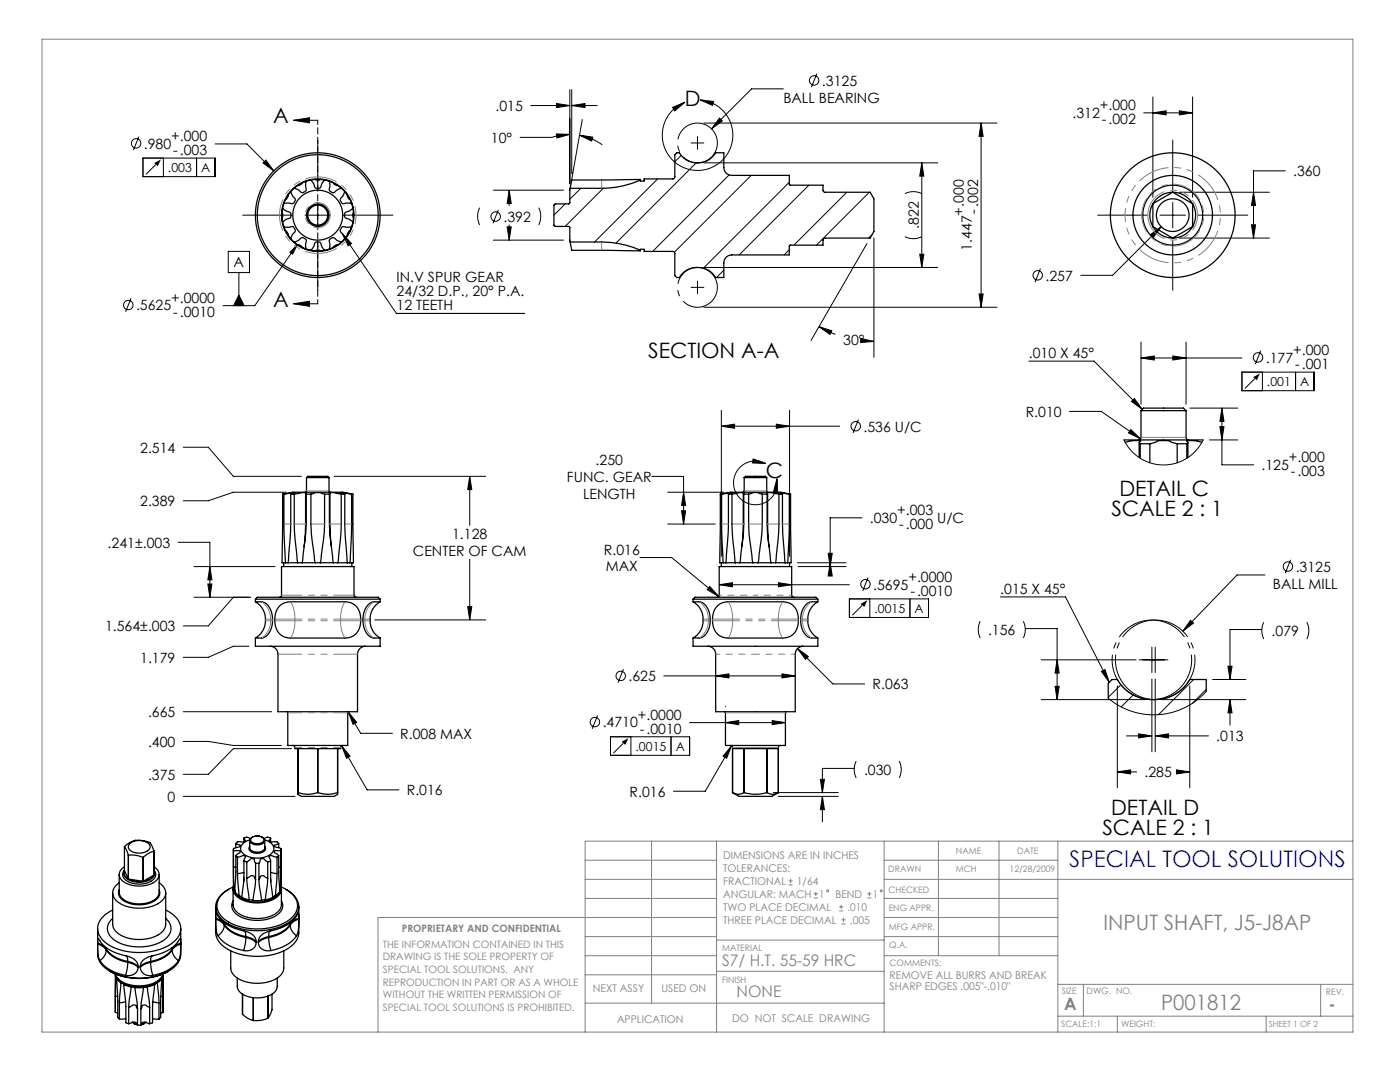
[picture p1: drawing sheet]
<svg xmlns="http://www.w3.org/2000/svg" width="279mm" height="216mm" viewBox="0 0 279 216" stroke-linecap="round" stroke-linejoin="round" font-family="sans-serif">
<g fill="none" stroke="#000" stroke-width=".2">
<path d="M113.7 17.9v18.8M114.1 17.9v16.8M139.8 20a7 7 0 0 1 5.7 10.1 7 7 0 0 1-11.5 1.6 7 7 0 0 1 2.7-11.3M139.8 20l2.6 .2-.2 .8zM156.3 17.7h-6.3l-8 8M163 14.7l-1.1 2.7M230.1 19.3v20.1M238 19.3v20.1M27.7 27.3l-1.1 2.7M28.5 31.5h14.4v3.7h-14.4zM31.1 32.8l-2 2M32.6 31.5v3.7"/>
<path d="M39.2 31.5v3.7M42.9 28.7h6.4l5.3 5.4M52.5 32.5l.6-.6 1.5 2.2zM58.6 24h4.8M58.6 24l3.2-.5v1zM63.4 27.9v10M98.4 37.9h14.1M101.6 37.9l.4 2.7h-.8zM101.6 37.9v3.1M105.9 21.1h7.8M111 26.7l2.7 .1-2.6 .7zM111.1 20.7l2.6 .4-2.6 .4z"/>
<path d="M113.7 26.8l-1.8 .2-1.8 .4h-6.3M114.1 21.1l2.6-.4v.8zM114.1 21.1h5.1M115.7 27l2.6 .4-.2 .7zM115.7 27a11.1 11.1 0 0 1 4.5 1.9M115.9 37.6l-2.2 2.2M116.2 23.9l-2.2 12.4M120.4 37.6l-7.6 7.6M131.2 35.7l-12.5 12.6M134.2 21.4l2.5-1-2 1.7zM135.9 31l-1.2 1.3M137.9 28.5h2.6"/>
<path d="M138.9 32.5l-16 16M139.2 27.3v2.5M140.5 24.6h58.5M140.5 32.5h46.6M143.6 23.6l.6 .5-2.2 1.6zM145.5 34.9l-15.2 15.3M149.9 35l-15.3 15.3M157.5 36.4l-17.1 17.1M161.4 37l-13.9 13.9M169 38.4l-10.6 10.5M173.5 38.4l-10.6 10.5M180.6 38.6a3.8 3.8 0 0 1 3.4 0"/>
<path d="M184 32.5l.4 2.6h-.8zM184 32.5v20.9M195.8 24.6v36.7M195.8 24.6l.4 2.6h-.8zM228.2 22.5h9.8M230.1 22.5l2.6-.4v.8zM234 27.9v10M235.3 38.4h18M235.4 22.1l2.6 .4-2.6 .4zM250.2 38.4l.4 2.6h-.8zM256.5 34.1h-6.3v13.4M26.1 59.5l-1 2.7"/>
<path d="M45.6 50.2h4.2v4.2h-4.2zM47.7 54.4v6.6M47.7 58.9l1 2.1h-2.1zM48.4 42.9h9.9M59.3 48.8l-.9 1.9-.5-.4zM59.3 48.8l-8.5 12.2h-6.3M59.7 49.1l1.2 .5 1.2 .3M60.9 42.9h5.1M63.4 40.4v5.1M63.4 48v9.9M68.3 46.6l10.8 16h25.5M68.3 46.6l1.9 2-.7 .4z"/>
<path d="M68.5 42.9h9.9M95.7 41.4a3.9 3.9 0 0 0 0 3.5M98.4 47.9h14.1M99.5 41.9l-1.1 2.7M101.2 45.3h.8l-.4 2.6zM101.6 44.9v3M107.5 41.4a3.9 3.9 0 0 1 0 3.5M112.8 40.7l-2.3 2.2M137.9 57.3h2.6M139.2 56.1v2.5M140.5 53.4h46.6M144.5 53.9l-1.5 1.5"/>
<path d="M157.5 49.8l-1 1.1M173 48.6l-11.1 19.3M174.1 46.7l-.8 .8M174.4 47.5v23.8M180.6 47.2a3.8 3.8 0 0 0 3.4 0M183.6 50.7h.8l-.4 2.7zM195.4 58.7h.8l-.4 2.6zM207.6 53.6l-1 2.7M219.1 42.9h9.9M229.6 46.8l2.1-1.6-1.5 2.2zM231.5 42.9h5.1M231.7 45.2l-9.7 9.7h-6.3"/>
<path d="M234 40.4v5.1M234 48v9.9M235.3 47.5h18M239.1 42.9h9.9M249.8 44.9h.8l-.4 2.6zM58.6 60.6h4.8M58.6 60.6l3.2-.5v1zM140.5 61.3h58.5M163.4 65.2l2.6 .8-.4 .7zM163.4 65.2l3.3 1.5M171.8 67.6l2.6 .5-2.7 .3zM174.1 68.1h.3"/>
<path d="M205.3 72.1h13l9.7 9.6M226.4 79.5l1.6 2.2-2.2-1.6zM227.7 71.4l2.7-.4v.8zM227.7 68.3v12.4M227.7 71.4h20.2M234.1 71l2.6 .4-2.6 .4zM236.7 68.3v12.4M247.9 74.3h14.4v3.7h-14.4zM250.4 75.6l-1.9 1.9M251.6 70l-1.1 2.7M251.9 74.3v3.7M258.6 74.3v3.7"/>
<path d="M36.6 89.2h5l5 5.8h13.6M57.2 98.2h-10.6l-5 1.7h-5M66.7 95h30.2M93.7 95l.5 2.7h-.9zM93.7 95v9.8M130.1 95.1h6.3v9.5M133.2 98.2h11.3M136.4 98.2l.4 2.7h-.8zM144 85l2.6-.4v.9zM144 81.9v29.1M144 85h23.6M150.3 91.6l2.5 .9-2.6-.1z"/>
<path d="M152.8 92.5a4.4 4.4 0 0 0-6.3 2.7 4.4 4.4 0 0 0 4.1 5.5 4.4 4.4 0 0 0 4.5-5.2M154.9 84.6l2.7 .4-2.7 .5zM155.1 95.5l.1 2.7-.8-.1zM157.6 81.9v29.1M171.3 83.7l-1.1 2.7M213.4 82.1h6.4l7.8 5.5M224.3 87.8l1.4 2 1.9 1.6 2.2 1 2.4 .4 2.5-.4 2.2-1 1.8-1.5 1.4-2.1M225.7 85.7l1.9 1.9-2.4-1.2zM237.5 81.4h9.5M241.4 87.8h5.6M243.5 85.1h.8l-.4 2.7zM243.9 81.4l.4 2.7h-.8z"/>
<path d="M243.9 81.4v11.4h6.3M35.5 108.2h6.4v11M38.7 119.2h11.4M38.7 113.1h16.2M41.5 116.5h.8l-.4 2.7zM41.9 113.1l.4 2.6h-.8zM46.6 119.2l-5 5.7h-5M93.7 111.6v12.1M127.7 111.3h6.4l9.3 7.7M133.2 104.6h9.5M136 101.9h.8l-.4 2.7zM141.7 117l1.7 2-2.3-1.3z"/>
<path d="M143.5 116.7l2.7-.4v.8zM143.5 116.7h26M155.4 116.3l2.6 .4-2.6 .4zM159.2 112.3h9.7M159.3 113.1h9.6M165.3 110.4h.8l-.4 2.7zM165.7 112.3l.4 2.6h-.8zM169.5 119.5h15.8v3.7h-15.8zM172 103.3h-6.3v9.8M173.3 115.2l-1.1 2.7M173.6 119.5v3.7M181.6 119.5v3.7"/>
<path d="M199.6 119.1h13l8.8 17M252.4 114.7h-5.5l-10.8 11.3M257.6 111.7l-1.1 2.7M49.7 129h-3.1l-5 2.2h-5M74.8 123.7h22.1M93.3 121.1h.9l-.5 2.6zM124.4 133.5l-1.1 2.7M132.5 134.9h26.2M142.8 134.9l2.7-.4v.8zM156.1 134.5l2.6 .4-2.6 .4zM159.2 129.4l2.1 1.6-.5 .6zM159.2 129.4l7 7.1h6.4"/>
<path d="M172.1 120.8l-2 2M195.6 124a3.8 3.8 0 0 0 0 3.3M204.2 124a3.8 3.8 0 0 1 0 3.3M204.6 125.4h6.4v14.2M207.8 131.7h18.9M207.8 139.6h20.8M210.6 137h.8l-.4 2.6zM211 131.7l.4 2.6h-.8zM219.8 134l.7-.4 .9 2.5zM223 136.9v20.3M223.7 136.6l-2.5 2.6M226.2 138.7l-2.4 2.4"/>
<path d="M227.3 131.7h5.8M229.9 135.5v14.5M229.9 129.1v5.1M230.5 129.1v5.1M230.5 135.5v14.5M231.8 139.6h16.8M237.4 136.9v20.3M237.6 123.8l.6 .5-2.1 1.7zM238.2 135.6l-7 7M240.7 138l-2 1.8-2.3 1.4-2.6 1-2.6 .4-2.6-.1-2.7-.5-2.5-1.1-2.2-1.6M240.7 137.6l-2.8 2.7M242 135.6h6.6"/>
<path d="M245.1 132.9h.8l-.4 2.7zM245.5 139.6l.4 2.6h-.8zM245.5 139.6v5.1M251.8 125.6h-6.3v10M252.2 124.1a3.8 3.8 0 0 0 0 3.4M260.8 124.1a3.8 3.8 0 0 1 0 3.4M36.6 158.9h22.3M36.6 147.9h5l5 .8h9.6M36.6 142h17.6M58.2 149.4h-11.6l-5 5.1h-5M68.2 148.8l1.7 2.1-.7 .4zM68.2 148.8l5.1 8.8h6.3"/>
<path d="M69.5 142l1.7 2.1-.7 .4zM69.5 142l2.5 4.3h6.3M119.3 142.7l-1.1 2.7M121.8 147h15.8v3.7h-15.8zM124.4 148.3l-2 2M125.9 147v3.7M133.9 147v3.7M137.6 144.2h19.1M144.8 144.2l2.6-.4v.8zM144.8 141h.1M146 148.8l-1 2.5-.7-.4zM146 148.8l-5.2 9.1h-6.4"/>
<path d="M154.1 143.8l2.6 .4-2.6 .4zM154.3 158.2h13M155.3 158.9h12M163.7 155.5h.8l-.4 2.7zM164.1 158.9l.4 2.7h-.8zM164.1 158.9v5.1M170.5 153.3h-6.4v4.9M170.9 151.9a3.8 3.8 0 0 0 0 3.3M179.5 151.9a3.8 3.8 0 0 1 0 3.3M223 154l2.6-.4v.8zM223 154h3.8M224.8 146.8h5.1"/>
<path d="M227.2 146.4l2.7 .4-2.7 .4zM230.5 146.8l2.7-.4v.8zM230.5 146.8h10.7M234.8 153.6l2.6 .4-2.6 .4zM235.4 154h2"/>
<circle cx="162.5" cy="16" r=".94"/>
<circle cx="27.2" cy="28.6" r=".94"/>
<circle cx="98.9" cy="43.2" r=".94"/>
<circle cx="207.1" cy="54.9" r=".94"/>
<circle cx="25.6" cy="60.9" r=".94"/>
<circle cx="251.1" cy="71.3" r=".94"/>
<circle cx="170.8" cy="85" r=".94"/>
<circle cx="172.7" cy="116.6" r=".94"/>
<circle cx="257" cy="113" r=".94"/>
<circle cx="123.9" cy="134.9" r=".94"/>
<circle cx="118.7" cy="144.1" r=".94"/>
</g>
<g fill="#000">
<path d="M30.8 32.5l1.3-.7-.6 1.4zM68.3 46.6l1.9 2-.7 .4zM250.1 75.3l1.3-.8-.6 1.4zM171.7 120.5l1.4-.7-.6 1.3zM124.1 148l1.3-.7-.6 1.3z"/>
<path d="M52.5 32.5l2.1 1.6-1.5-2.2zM59.3 48.8l-1.4 1.5 .5 .4zM41.5 116.5h.8l-.4 2.7zM41.9 113.1l.4 2.6h-.8zM69.5 142l1 2.5 .7-.4zM68.2 148.8l1 2.5 .7-.4zM101.6 37.9l.4 2.7h-.8zM101.2 45.3h.8l-.4 2.6zM115.7 27l2.6 .4-.2 .7zM111 26.7l2.7 .1-2.6 .7zM111.1 20.7l2.6 .4-2.6 .4zM114.1 21.1l2.6-.4v.8zM163.4 65.2l2.6 .8-.4 .7zM171.8 67.6l2.6 .5-2.7 .3zM230.1 22.5l2.6-.4v.8zM235.4 22.1l2.6 .4-2.6 .4zM250.2 38.4l.4 2.6h-.8zM249.8 44.9h.8l-.4 2.6zM229.6 46.8l.6 .6 1.5-2.2zM142.8 134.9l2.7-.4v.8zM156.1 134.5l2.6 .4-2.6 .4zM144.8 144.2l2.6-.4v.8zM154.1 143.8l2.6 .4-2.6 .4zM155.4 116.3l2.6 .4-2.6 .4zM143.5 116.7l2.7-.4v.8zM144 85l2.6-.4v.9zM154.9 84.6l2.7 .4-2.7 .5zM165.3 110.4h.8l-.4 2.7zM165.7 112.3l.4 2.6h-.8zM146 148.8l-1.7 2.1 .7 .4zM159.2 129.4l1.6 2.2 .5-.6zM141.7 117l-.6 .7 2.3 1.3zM136 101.9h.8l-.4 2.7zM136.4 98.2l.4 2.7h-.8zM163.7 155.5h.8l-.4 2.7zM164.1 158.9l.4 2.7h-.8zM234.1 71l2.6 .4-2.6 .4zM227.7 71.4l2.7-.4v.8zM243.5 85.1h.8l-.4 2.7zM243.9 81.4l.4 2.7h-.8zM225.7 85.7l-.5 .7 2.4 1.2zM226.4 79.5l1.6 2.2-2.2-1.6zM245.5 139.6l.4 2.6h-.8zM245.1 132.9h.8l-.4 2.7zM223 154l2.6-.4v.8zM234.8 153.6l2.6 .4-2.6 .4zM219.8 134l.7-.4 .9 2.5z"/>
<path d="M58.6 24l3.2-.5v1zM58.6 60.6l3.2-.5v1zM47.7 58.9l1 2.1h-2.1z"/>
<path d="M134.2 21.4l2.5-1-2 1.7zM139.8 20l2.6 .2-.2 .8zM150.3 91.6l2.5 .9-2.6-.1zM155.1 95.5l.1 2.7-.8-.1z"/>
<path d="M195.8 24.6l.4 2.6h-.8zM195.4 58.7h.8l-.4 2.6zM184 32.5l.4 2.6h-.8zM183.6 50.7h.8l-.4 2.7z"/>
<path d="M93.3 121.1h.9l-.5 2.6zM93.7 95l.5 2.7h-.9zM143.6 23.6l-1.6 2.1 2.2-1.6zM227.2 146.4l2.7 .4-2.7 .4zM230.5 146.8l2.7-.4v.8zM210.6 137h.8l-.4 2.6zM211 131.7l.4 2.6h-.8zM237.6 123.8l-1.5 2.2 2.1-1.7z"/>
</g>
<g fill="none" stroke="#808080" stroke-width=".2">
<path d="M8.4 7.8h261.6v198.1h-261.6zM116.8 171.7h26.2M116.8 175.5h26.2M116.8 179.3h26.2M130 167.8v32.4M143 167.8v38.1M157.4 176.6h.8M157.4 175.8h.8M157.8 175.4v.8M162.4 179.2h.8M162.4 178.4h.8M162.8 178v.8"/>
<path d="M173.1 179.2h.8M173.1 178.4h.8M173.5 178v.8M176.5 167.8v38.1M176.5 171.7h34.6M176.5 175.5h93.5M176.5 179.3h34.6M187.3 167.8v22.9M199.4 167.8v22.9M211.1 167.8v38.1M270 167.8h-153.2v38.1M116.8 190.7h26.2"/>
<path d="M116.8 186.9h26.2M116.8 194.5h26.2M143 193.8h33.5M143 187.6h33.5M143 183.1h-67.6v22.8M167.5 181.8h.8M167.5 181h.8M167.9 180.5v.9M167.9 184.3h.8M167.9 183.5h.8M168.3 183.1v.8M176.5 190.7h34.6"/>
<path d="M176.5 183.1h34.6M176.5 186.9h34.6M211.1 196.4h58.9M216.2 196.4v6.4M263.6 196.4v6.4M116.8 200.2h59.7M211.1 202.8h58.9M223 202.8v3.1M252.7 202.8v3.1"/>
<circle cx="165.2" cy="177.8" r=".2"/>
<circle cx="175.9" cy="177.8" r=".2"/>
</g>
<path d="M143 27.4a4 4 0 0 0-6.6-1.7 4 4 0 0 0 1.7 6.6 4 4 0 0 0 5-4.7l-.1-.2M143 56.2a4 4 0 0 0-6.6-1.6 4 4 0 0 0 1.7 6.6 4 4 0 0 0 5-4.7l-.1-.3" fill="none" stroke="#000" stroke-width=".2" stroke-dasharray="15.2 1.3 1.3 1.3" stroke-dashoffset="4.7" stroke-linecap="butt"/>
<path d="M229.9 139.6a7.9 7.9 0 0 0 6.9-11.8 7.9 7.9 0 0 0-13.7-.3 7.9 7.9 0 0 0 6.4 12.1h.4M230.5 139.6a7.9 7.9 0 0 0 7-11.8 7.9 7.9 0 0 0-13.7-.3 7.9 7.9 0 0 0 6.3 12.1h.4" fill="none" stroke="#000" stroke-width=".2" stroke-dasharray="15.2 1.3 1.3 1.3" stroke-dashoffset="1.7" stroke-linecap="butt"/>
<path d="M63.4 24v36.6" fill="none" stroke="#000" stroke-width=".2" stroke-dasharray="1.3 .6" stroke-dashoffset=".4"/>
<g fill="none" stroke="#000" stroke-width=".25">
<path d="M58 38.2l.4 .9a.78 .78 0 0 1 .4 1.1 .78 .78 0 0 1-1.1 .3l-1 .1M58 38.2l-.5 .7v.3l-.5 .6-.3 .8M58.7 37.5l-.7 .7M61.1 36.2l-.1 1a.78 .78 0 0 1-.2 1.1 .78 .78 0 0 1-1.1-.3l-1-.5M61.1 36.2l-.8 .3-.4 .4-.5 .1-.7 .5M62.1 35.9l-1 .3M62.1 35.9l.6 .9a.78 .78 0 0 0 .8 .8 .78 .78 0 0 0 .7-.9l.6-.8M62.1 35.9l.8-.1 .2 .1 .8-.1 .9 .1M64.8 35.9l.9 .3M65.7 36.2l.1 1a.78 .78 0 0 0 .3 1.1 .78 .78 0 0 0 1.1-.4l.9-.4M65.7 36.2l.8 .3 .6 .5h.3l.7 .5M68.1 37.5l.7 .7"/>
<path d="M68.8 38.2l-.4 1a.78 .78 0 0 0-.3 1.1 .78 .78 0 0 0 1.1 .2l1 .1M68.8 38.2l.5 .7 .1 .5 .4 .4 .4 .8M113.8 37.6l-.2 3-2.8 .1-.3 .2v4l.3 .3 2.8 .1 .2 3M127.8 35.9v-.1l-13.7 .1-.3 1.7M127.8 35.9v.2h.8v-.4l5.9-.1 .2-.3v-4.4l.4-.4h.5a4.3 4.3 0 0 0 7.2 0h1.7v2.9a1.59 1.59 0 0 0 1.5 1.6h11.5v1.7l.2 .2 6.5 .1 .1 1 .3 .4h9.1l.7 1.3v6.5l-.7 1.3h-9.1l-.3 .3-.1 1.1h-6.5l-.2 .2v1.8h-11.5a1.59 1.59 0 0 0-1.5 1.6v2.9h-1.7a4.3 4.3 0 0 0-7.2 0h-.5l-.4-.4v-4.4l-.2-.4h-5.9v-.5h-.8v.2M127.8 35.9a19.1 19.1 0 0 1-7.7 1.7h-6.3M234 38.4l-3.9 2.2M234 38.4h.1M234 38.4a4.6 4.6 0 0 0-3.9 2.2M234 38.4l4 2.2M234 38.4a4.6 4.6 0 0 1 4 2.2M56.4 44.3l.3 1"/>
<path d="M56.4 41.6l.8 .5a.78 .78 0 0 1 .9 .8 .78 .78 0 0 1-.8 .8l-.9 .6M56.4 41.6l-.1 .8 .1 .3-.1 .7 .1 .9M56.7 40.6l-.3 1M56.7 45.3l.9 .1a.76 .76 0 0 1 1.1 0 .76 .76 0 0 1 0 1.1l-.7 1.1M56.7 45.3l.3 .8 .4 .4 .1 .4 .5 .7M58 47.6l.7 .7M58.7 48.3l.9-.4a.76 .76 0 0 1 .9-.4 .76 .76 0 0 1 .6 .9v1.3M58.7 48.3l.7 .5 .3 .1 .6 .5 .8 .3M61.1 49.7l1 .2M62.1 49.9l.5-.8a.76 .76 0 0 1 .6-.8 .76 .76 0 0 1 .9 .5l.7 1.1M62.1 49.9l.8 .2 .3-.2 .7 .2 .9-.2M65.7 49.7l-.9 .2"/>
<path d="M68.1 48.3l-1-.4a.78 .78 0 0 0-1.1-.3 .78 .78 0 0 0-.2 1.1l-.1 1M68.1 48.3l-.7 .5-.4 .1-.5 .5-.8 .3M68.8 47.6l-.7 .7M70.2 40.6l.2 1M70.2 45.3h-1.1a.78 .78 0 0 0-1.1 .4 .78 .78 0 0 0 .4 1l.4 .9M70.2 45.3l-.4 .8-.5 .5v.3l-.5 .7M70.4 44.3l-.2 1M70.4 41.6l-.8 .6a.78 .78 0 0 0-.8 .8 .78 .78 0 0 0 .8 .7l.8 .6M70.4 41.6l.1 .8-.1 .5 .1 .5-.1 .9M113.8 48.3a34.4 34.4 0 0 1 11.1 .6l2.9 1M113.8 48.3l.3 1.6 13.7 .2v-.2M230.1 40.7v4.5"/>
<path d="M230.1 40.7a4.6 4.6 0 0 0 0 4.5M230.1 45.2h.1M230.1 40.7h.1M230.1 45.2l3.9 2.3M230.1 45.2a4.6 4.6 0 0 0 3.9 2.3M234 47.5h.1M238 40.6h.1M238 45.2l-4 2.3M238 45.2a4.6 4.6 0 0 1-4 2.3M238 40.7v4.5M238 45.2h.1M238 40.7a4.6 4.6 0 0 1 0 4.5"/>
<path d="M56.4 98.6h.3M56.4 98.6l.6-.1a12.4 12.4 0 0 1 4.5-.3h6.9l2 .4M56.4 98.6l-.1 13.7h.7M56.7 98.6l2.2-.3-.9 .3M56.7 98.6v7.9l.3 5.8M58 98.6h.7M58 98.6a82.7 82.7 0 0 1-.4 12.2l-.1 1.5h1.9M58.7 98.6v6.9l.7 6.8M58.7 98.6l1.9-.3h.5l-.1 .2 .1 .1M61 98.5v2.9a45.4 45.4 0 0 1-.3 7.7M61.1 98.6a54.9 54.9 0 0 1-.6 12.2l-.2 1.5M61.1 98.6h1"/>
<path d="M61.2 95.3v2.7l-.3 .2M61.2 95.3h4.5M61.2 95.3l.2-.3h4l.3 .3M62.1 98.6a51.7 51.7 0 0 0 .6 12.3l.2 1.4M62.1 98.6l1.1-.3h.8l.8 .3M64.8 98.6a51.6 51.6 0 0 1-.7 12.2l-.2 1.5M64.8 98.6h.9M65.7 95.3v2.7l.2 .2M65.7 98.6a55.3 55.3 0 0 0 .7 12.3l.1 1.4M65.7 98.6l.1-.2-.1-.1h.3l2.1 .3M65.8 98.5v2.9a45.4 45.4 0 0 0 .3 7.7M68.1 98.6a64.5 64.5 0 0 1-.5 12.2l-.2 1.5"/>
<path d="M68.1 98.6h.7M68.8 98.6l-.9-.3 2.3 .3M68.8 98.6a83.2 83.2 0 0 0 .4 12.3l.1 1.4h-1.9M70.2 98.6h.2M70.2 98.6l-.1 7.6-.3 6.1M70.4 98.6l.1 13.7h-.7M143.8 98.6h.2M143.8 98.6l2-.4h9.9l2.1 .4M143.8 98.6l-.2 13.7h.7M144 98.6l2.3-.3-.9 .3M144 98.6v7.9l.3 5.8M145.4 98.6h.7"/>
<path d="M145.4 98.6a82.7 82.7 0 0 1-.4 12.2l-.1 1.5h1.9M146.1 98.6a64.6 64.6 0 0 0 .5 12.3l.2 1.4M146.1 98.6l1.9-.3h.5l-.2 .2 .1 .1M148.3 98.5v2.9a45.4 45.4 0 0 1-.3 7.7M148.4 98.6a54.9 54.9 0 0 1-.6 12.2l-.2 1.5M148.4 98.6h1M148.5 95.3v2.7l-.2 .2M148.5 95.3h4.5M148.5 95.3l.3-.3h4l.2 .3M149.4 98.6a51.7 51.7 0 0 0 .7 12.3l.2 1.4M149.4 98.6l1.2-.3h.7l.8 .3M152.1 98.6a51.6 51.6 0 0 1-.6 12.2l-.2 1.5"/>
<path d="M152.1 98.6h1M153 95.3v2.7l.3 .2M153.1 98.6a55.3 55.3 0 0 0 .6 12.3l.2 1.4M153.1 98.6l.1-.2-.1-.1h.2l2.2 .3M153.2 98.5v2.9a45.4 45.4 0 0 0 .3 7.7M155.5 98.6a64.4 64.4 0 0 1-.6 12.2l-.1 1.5M155.5 98.6h.7M156.2 98.6l-1-.3 2.3 .3M156.2 98.6a83.2 83.2 0 0 0 .4 12.3l.1 1.4M157.5 98.6h.3M157.5 98.6v7.6l-.3 6.1M157.8 98.6l.1 13.7h-.7"/>
<path d="M224.3 87.8h15.8M224.5 88.2l1.6-.3h1.2l.3 .1-.3 .3 .3 .2M227.3 88.3v3M227.6 88.5h1.9M227.6 88.5v2.9M227.7 81.9v5.4l-.1 .3-.4 .2M227.7 81.9h9M227.7 81.9l.5-.5h8l.5 .5M229.5 88.5l.6-.1a4.1 4.1 0 0 1 3-.5l1.8 .6M229.5 88.5v3.8M234.9 88.5h2M234.9 88.5v3.8"/>
<path d="M236.7 81.9v5.4l.2 .3 .3 .2M236.9 88.5v2.9M237.1 88.3v3M239.9 88.2l-1.5-.3h-1.3l-.3 .1 .3 .2-.2 .3M51 119.6h24.9M51 119.6l.3-.4h24.2l.4 .4M51 119.6v.5M55.8 119.2l.3-.1 .1-.3v-5.7h14.4v5.7l.2 .3 .3 .1M56.6 112.3v.8M57 112.3h.5M59.4 112.3h.9M60.3 112.3h2.6"/>
<path d="M62.9 112.3h1M63.9 112.3h2.6M66.5 112.3h.9M69.3 112.3h.5M70.2 112.3v.8M75.9 119.6v.5M138.3 119.6h24.9M138.3 119.6l.4-.4h24.1l.4 .4M138.3 119.6v.5M143.1 119.2l.3-.1 .1-.3v-5.7h14.5v5.7l.1 .3 .3 .1M144 112.3v.8M144.3 112.3h.6"/>
<path d="M146.8 112.3h.8M147.6 112.3h2.7M150.3 112.3h1M151.3 112.3h2.6M153.9 112.3h.9M154.8 112.3h1.9M156.7 112.3h.5M157.6 112.3v.8M163.2 119.6v.5M51 120.1a4.3 4.3 0 0 1 0 7.2M51 120.1h.1a2.5 2.5 0 0 1 3.1 2.1 4.5 4.5 0 0 1-1.4 4.9l-.6 .2h-1.2M51 127.3v1.7h24.9v-1.7"/>
<path d="M53.9 129a1.59 1.59 0 0 1 1.6 1.5v11.5h15.9v-11.5a1.59 1.59 0 0 1 1.5-1.5M55.9 120.9a3.6 3.6 0 0 1 3-.8h9a3.3 3.3 0 0 1 3.7 1.6 4.6 4.6 0 0 1-.8 5 4.1 4.1 0 0 1-2.9 .6h-9a3.3 3.3 0 0 1-3.7-1.8 4.6 4.6 0 0 1 .7-4.6zM75.9 120.1a4.3 4.3 0 0 0 0 7.2M75.9 120.1h-.1a2.5 2.5 0 0 0-3.2 2.1 4.5 4.5 0 0 0 1.4 4.9l.6 .2h1.3M138.3 120.1a4.3 4.3 0 0 1 0 7.2M138.3 127.3v1.7h24.9v-1.7M138.3 120.1h.1a2.5 2.5 0 0 1 3.1 2.1 4.5 4.5 0 0 1-1.3 4.9l-.6 .2h-1.3M141.2 129a1.59 1.59 0 0 1 1.6 1.5v11.5h15.9v-11.5a1.59 1.59 0 0 1 1.6-1.5M143.2 120.9a3.6 3.6 0 0 1 3.1-.8h9a3.3 3.3 0 0 1 3.6 1.6 4.6 4.6 0 0 1-.8 5 4.1 4.1 0 0 1-2.8 .6h-9a3.3 3.3 0 0 1-3.8-1.8 4.6 4.6 0 0 1 .7-4.6zM163.2 120.1a4.3 4.3 0 0 0 0 7.2M163.2 120.1h-.1a2.5 2.5 0 0 0-3.1 2.1 4.5 4.5 0 0 0 1.4 4.9l.6 .2h1.2M240.7 138v-2.4h-3.3a8.5 8.5 0 0 1-14.4 0h-1.1l-.7 .7v3"/>
<path d="M57.2 142l.2 .2v6.5h12v-6.5l.2-.2M58.4 148.7l.1 .1a.47 .47 0 0 1 .3 .6h.7M59.5 158.2v.3M59.5 158.2h.1M59.5 158.5l.7 .4h6.5l.7-.4M59.5 149.4v8.8M59.5 158.2a5.7 5.7 0 0 0 3.9 0M59.5 149.4h3.9M63.4 158.2h.1M63.4 149.4v8.8M63.4 158.2a5.7 5.7 0 0 0 4 0M63.4 149.4h4"/>
<path d="M67.4 158.2h.1M67.4 149.4v8.8M67.4 158.2v.3M68.4 148.7l-.1 .1a.47 .47 0 0 0-.3 .6h-.6M144.6 142l.2 .2v6.5h11.9v-6.5l.3-.2M145.8 148.7l.3 .2 .1 .2v9.1M146.2 149.4h2.3M146.2 158.2h.1M146.2 158.2a2.03 2.03 0 0 0 2.3 0M146.2 158.2l1.3 .7h6.5l1.3-.7M148.5 158.2h.1M148.5 149.4v8.8"/>
<path d="M148.5 149.4h4.5M148.5 158.2a7.6 7.6 0 0 0 4.5 0M153 158.2h.1M153 149.4v8.8M153.1 149.4h2.2M153.1 158.2a2.03 2.03 0 0 0 2.2 0M155.3 158.2h.1M155.7 148.7l-.2 .2-.2 .2v9.1M22.5 178.2v6.2a3.3 3.3 0 0 0 2.9 2.7 7.6 7.6 0 0 0 7-1.2l.6-.9 .1-.5v-6.3M23.8 174.5v3.6a3.1 3.1 0 0 0 3.1 2.2 4.6 4.6 0 0 0 4.8-1.7l.1-4.1M23.8 176.2a2.2 2.2 0 0 0-1.3 2 2.2 2.2 0 0 0 1.3 2 7.8 7.8 0 0 0 8.6-.6 2.12 2.12 0 0 0-.6-3.4M23.8 177.6a1.93 1.93 0 0 0 1.5 2.5 5.9 5.9 0 0 0 6.2-.9l.4-.7-.1-.9"/>
<path d="M24.7 174.2a1.91 1.91 0 0 0 2 1.7 3.9 3.9 0 0 0 4-1.1l.1-.6M24.8 168.9l.8 1.7M24.8 173.7a1.32 1.32 0 0 0 .8 1.7M24.8 173a1.7 1.7 0 0 0-1 1.6 1.7 1.7 0 0 0 1.2 1.5 5.8 5.8 0 0 0 6.4-.6 1.61 1.61 0 0 0-.7-2.5M24.8 173.6a1.43 1.43 0 0 0 .9 2.4 4.8 4.8 0 0 0 5.1-.7 1.22 1.22 0 0 0-.1-1.7M24.8 168.9v4.8M24.8 173.7l.8 1.7M24.8 168.9h.1M25.6 170.6v4.8M25.6 170.6h.1M25.6 170.6l1.4 .1 1.6 .4M25.6 175.4a4.7 4.7 0 0 0 3 .5"/>
<path d="M25.6 175.4l3 .5M25.9 168.3a2.99 2.99 0 0 1 4 .3 1.28 1.28 0 0 1-1.4 1.6 2.35 2.35 0 0 1-2.9-1.2zM27 167.7l-.9 .3-1.3 .9M27 167.7h.1M27 167.7a5.9 5.9 0 0 1 2.9 .4M28.6 171.1v4.8M28.6 171.1h.1M29.9 168.1h.1M29.9 168.1l.8 1.7M30.7 169.8l-.8 .3-1.3 1M30.7 174.6a2.79 2.79 0 0 1-2.1 1.3M30.7 174.6l-2.1 1.3"/>
<path d="M30.7 169.8h.1M30.7 173.7l.1 .5-.1 .4M30.7 169.8v4.8M45.7 177.4a3.8 3.8 0 0 0-2.4 4.7 7.6 7.6 0 0 0 6 3.5 11.5 11.5 0 0 0 9.3-2.3 3.2 3.2 0 0 0-.6-5.2l-1-.7M46.5 179.8a2.15 2.15 0 0 0 1.2 3 7.5 7.5 0 0 0 8.1-.7 1.87 1.87 0 0 0 .4-2.3M46.5 177.4v3.1a2.97 2.97 0 0 0 2.6 2.5 6.7 6.7 0 0 0 6.6-1.3l.5-1.1v-3.2M46.6 177a4.4 4.4 0 0 0-3.3 4.1 5.1 5.1 0 0 0 3.8 3.6 12.3 12.3 0 0 0 10.7-1.3 3.2 3.2 0 0 0 0-5.4l-1.7-1M46.6 177l.1 .5M46.6 177a2.51 2.51 0 0 0 2.1 2.7 6.9 6.9 0 0 0 7-1.2l.4-.8v-.7M46.6 169.5v7.5M46.7 177.5l.2 .2M46.8 177.7v.1"/>
<path d="M46.9 178a4.8 4.8 0 0 0 4.7 2 4.7 4.7 0 0 0 4.1-2M47.1 170.7l.3 .4M47.1 168.3l.8 .3a.45 .45 0 0 1-.6 .5l-.7 .3v.3l.6 .1a.42 .42 0 0 1 .5-.1 .42 .42 0 0 1 .2 .4l-.8 .6M47.1 170.7l-.2 6.4a1.41 1.41 0 0 0 .8 1.7M47.1 173.1l-.5-.1 .1 4.5M47.1 168.3v.8M47.4 171.1l.6-.2a.51 .51 0 0 1 .6-.2 .51 .51 0 0 1 .4 .4l-.3 .7M47.4 174.3l.3 4.5M47.4 171.1v3.2M47.7 178.8l.5 .2M48.2 179l1.6 .6M48.7 175.3l-.1 .6"/>
<path d="M48.7 171.8l.6 .2M48.7 167.2l.3 .6-.5 .2h-1.1l-.3 .3M48.7 167.2l.6-.2 .7 .4M48.7 171.8a26.1 26.1 0 0 1-.4 6.5l-.1 .7M48.7 174.1l-1.3 .2M48.7 167.2v.8M49.3 172l.5-.3a.55 .55 0 0 1 .6-.4 .55 .55 0 0 1 .4 .6l.2 .4M49.3 175.2l.3-.1a.74 .74 0 0 1 1.2-.1l.2 .5M49.3 175.2l.5 4.4M49.3 172v3.2M49.8 179.6l.6 .1M49.8 168.9a.84 .84 0 0 0 0 .9 .84 .84 0 0 0 .8 .4 1.71 1.71 0 0 0 2.4-1l-.2-.3"/>
<path d="M49.8 167.7v1.5a1.79 1.79 0 0 0 2.9 .4l.1-.4M49.9 167.6a1.88 1.88 0 0 0-1.8 2.2 4.2 4.2 0 0 0 4.9 1.2 1.76 1.76 0 0 0 1.5-2.2l-.5-.7-1.2-.5M50.2 167.2a1.65 1.65 0 0 1 2.5 .4 1.54 1.54 0 0 1-2.7 0zM50.4 167a.71 .71 0 0 0-.6 .8 .71 .71 0 0 0 .7 .6 1.67 1.67 0 0 0 2.3-.7l-.1-.3-.4-.4M50.4 179.7h1.8M50.9 166.9h.9M51 172.3h.7M51 175.5l-.6 4.2M51 172.3v3.2M51.7 175.5l.5 4.2M51.7 172.3v3.2M52.8 167.7v1.5"/>
<path d="M52.8 169.2h.1M52.9 179.6l-.7 .1M53.4 172l-.4-.3a.58 .58 0 0 0-.5-.4 .58 .58 0 0 0-.6 .4l-.2 .6M53.4 175.2l-.3-.1a.74 .74 0 0 0-1.2-.1l-.2 .5M53.4 175.2l-.5 4.4M53.4 172v3.2M54 171.8l-.6 .2M54 167.2l-.3-.1a.78 .78 0 0 0-.9 .2l-.1 .1M54 167.2l-.3 .6 .4 .2h.4a.75 .75 0 0 1 1 .1l.1 .2M54 171.8a26.3 26.3 0 0 0 .4 6.5l.1 .7M54 174.1l1.3 .2M54 167.2v.8"/>
<path d="M54 175.3v.6M54.4 178.9v.1M54.5 179l-1.6 .6M54.9 178.8l-.4 .2M55.3 171.1l-.5-.1a.68 .68 0 0 0-1.1 0l.3 .8M55.3 174.3l-.4 4.5M55.3 171.1v3.2M55.6 168.3l-.4 .2a.31 .31 0 0 0-.4 .4 .31 .31 0 0 0 .5 .2l.3 .1a.41 .41 0 0 1 .5 .5l-.5 .1a.56 .56 0 0 0-.9 .2l.9 .7M55.6 170.7l-.3 .4M55.6 170.7l.2 6.5a1.4 1.4 0 0 1-.9 1.6M55.6 173.1l.5-.1-.1 4.5M55.6 168.3v.8"/>
<path d="M55.9 177.6l-.1 .2M56 177.5l-.2 .2M56.1 177l-.1 .5M56.1 169.5v7.5M19.5 185.3v5.1a4.5 4.5 0 0 0 3.1 3.7 12.7 12.7 0 0 0 11.9-.9 3.7 3.7 0 0 0 1.6-2.8v-5.1M19.5 188.4v.5a6.3 6.3 0 0 0 .4 2.8M19.5 188.2v-1a7.5 7.5 0 0 0 5.6 3.5 2.62 2.62 0 0 1 2.5 2.1M19.5 188.2a3.1 3.1 0 0 1 1.7 1.2M19.5 188.4a3.1 3.1 0 0 1 1.7 1.1M19.5 188.2v.2M19.9 191.7a7.5 7.5 0 0 0 5.2 2.9M21.2 189.1v.3"/>
<path d="M21.2 189.4a6.4 6.4 0 0 0 4.3 2.4M21.2 189.5a2.72 2.72 0 0 1-1.3 2.2M21.2 189.5a6.4 6.4 0 0 0 4.3 2.5M21.2 189.4v.1M21.9 193.8a12.5 12.5 0 0 0 11.7 0M22.5 181.6a4.1 4.1 0 0 0-2.9 4.3 5.7 5.7 0 0 0 4.1 3.5 12.3 12.3 0 0 0 11.1-1.6 3.3 3.3 0 0 0-.5-5.5l-1.2-.7M22.5 183.3a2.53 2.53 0 0 0 .3 4.3 9.3 9.3 0 0 0 10.5-.5 2.44 2.44 0 0 0-.2-3.8M23 194.3a4.1 4.1 0 0 0 3.7 2.3 6.1 6.1 0 0 0 5.6-1.6l.2-.7M23 198.7l.5 .2M23 198.7v3.3M23.1 194.9l.2 .3M23.1 194.9l-.1-.5v7.6"/>
<path d="M23.1 194.9l-.1 3.8M23.3 195.2l.9 .9M23.3 195.2l.2 7.8 .3 .3M23.5 195.2a5.9 5.9 0 0 0 6.3 1.5 3.7 3.7 0 0 0 2.3-1.5M24.2 196.1l.5 .3M24.2 196.1l-.4 4M24.7 196.4l1.5 .5M24.7 196.4l.2 1.7a27.1 27.1 0 0 1 .2 6l.6 .2M25.1 199.9l-1.3 .2M25.1 190.7a1.08 1.08 0 0 1 .4 1.1M25.5 191.8a4 4 0 0 1 2.1 1M25.5 192l-.4 2.6"/>
<path d="M25.5 192a4 4 0 0 1 2.1 1M25.5 191.8v.2M26.2 196.9l.7 .1M26.2 196.9l-.5 4.1M26.9 197h1.8M26.9 197l.5 4.3M27.6 193a1.88 1.88 0 0 1-2.5 1.6M27.6 192.8v.2M28 193a1.88 1.88 0 0 0 2.5 1.6M28 192.8v.2M28.7 197l-.6 4.3M29.3 196.9l-.6 .1"/>
<path d="M29.3 196.9l.6 4.1M30.1 191.8a4 4 0 0 0-2.1 1M30.1 192a4 4 0 0 0-2.1 1M30.1 192l.4 2.6M30.1 191.8v.2M30.4 190.7a1.08 1.08 0 0 0-.3 1.1M30.5 199.9l1.2 .2M30.9 196.4l-1.6 .5M30.9 196.4l-.2 1.8a27 27 0 0 0-.3 5.9l-.5 .2M31.4 196.1l-.5 .3M31.4 196.1l.3 4M32.3 195.2l-.9 .9"/>
<path d="M32.3 195.2l-.2 7.8-.4 .3M32.5 194.9v-.5v7.6M32.5 194.9l-.2 .3M32.5 194.9v3.8l-.4 .2M34.4 189.5a3.1 3.1 0 0 1 1.7-1.1v.5a6.3 6.3 0 0 1-.5 2.8M34.4 189.4a3.1 3.1 0 0 1 1.7-1.2l-.1-1a7.5 7.5 0 0 1-5.5 3.5 2.61 2.61 0 0 0-2.5 2.1M34.4 189.4a6.4 6.4 0 0 1-4.3 2.4M34.4 189.5a6.4 6.4 0 0 1-4.3 2.5M34.4 189.5a2.72 2.72 0 0 0 1.2 2.2M34.4 189.4v.1M34.4 189.1v.3M35.6 191.7a7.5 7.5 0 0 1-5.1 2.9"/>
<path d="M43 180.9v5.1a4.3 4.3 0 0 0 2.9 3.7 12.5 12.5 0 0 0 12.3-1 3.6 3.6 0 0 0 1.4-2.7v-5.1M43.5 186.7a7.5 7.5 0 0 0 5.1 3M44.7 184.1l.1 .3M44.8 184.4a3.1 3.1 0 0 0-1.8-1.2l.1-.9a7.6 7.6 0 0 0 5.9 3.5 2.43 2.43 0 0 1 2.1 2.1M44.8 184.6a3.1 3.1 0 0 0-1.8-1.2l.1 .7a5.7 5.7 0 0 0 .4 2.6M44.8 184.4a6.4 6.4 0 0 0 4.3 2.5M44.8 184.6a2.72 2.72 0 0 1-1.3 2.1M44.8 184.6a6.4 6.4 0 0 0 4.3 2.5M44.8 184.4v.2M46 189.7v3.5a3.4 3.4 0 0 0 3.1 2.7 7.5 7.5 0 0 0 7-1.4l.5-1.1v-3.7M47.4 195.2v1.6a3.1 3.1 0 0 0 3.1 2.3 4.6 4.6 0 0 0 4.7-1.8l.1-2.1M48.4 198.4v4"/>
<path d="M48.8 185.8l.2 .4 .1 .7M49.1 186.9a4 4 0 0 1 2 1M49.1 187.1l-.5 2.6M49.1 187.1a4 4 0 0 1 2 1M49.1 186.9v.2M50.5 199.1l.1 4.5M51.1 188.1a1.9 1.9 0 0 1-2.5 1.6M51.1 187.9v.2M51.6 188.1a1.9 1.9 0 0 0 2.5 1.6M51.6 187.9v.2M53.5 198.8v4.4M53.6 186.9a4 4 0 0 0-2 1"/>
<path d="M53.6 187.1a4 4 0 0 0-2 1M53.6 187.1l.5 2.6M53.6 186.9v.2M53.9 185.8l-.2 .4-.1 .7M54.3 198.4v3.1l-.8 1.7M57.9 184.4a3.1 3.1 0 0 1 1.7-1.2v-.9a7.6 7.6 0 0 1-5.9 3.5 2.43 2.43 0 0 0-2.1 2.1M57.9 184.6a3.1 3.1 0 0 1 1.7-1.2v.7a5.7 5.7 0 0 1-.4 2.6M57.9 184.4a6.4 6.4 0 0 1-4.3 2.5M57.9 184.6a6.4 6.4 0 0 1-4.3 2.5M57.9 184.6a2.72 2.72 0 0 0 1.3 2.1M57.9 184.4v.2M57.9 184.1v.3"/>
<path d="M59.2 186.7a7.5 7.5 0 0 1-5.1 3M23 202l.5 .2M23.8 203.3l1.3 .1M23.8 200.1v3.2M25.7 201l.3-.1a.74 .74 0 0 1 1.2-.1l.2 .5M25.7 204.3l1-.4a.48 .48 0 0 1 .6 .5l.1 .1M25.7 201v3.3M26.4 204l.9 .4M26.7 204.2l.7 .3M27.4 204.5h.7M27.4 201.3v3.2M28.1 201.3v3.2"/>
<path d="M28.8 204.2l-.5 .2M28.8 204.2l-.6 .3M29.1 204l-.3 .2M29.9 201l-.3-.1a.74 .74 0 0 0-1.3-.1l-.2 .5M29.9 204.3l-1-.4a.54 .54 0 0 0-.7 .5l-.1 .1M29.9 201v3.3M31.7 203.3l-1.3 .1M31.7 200.1v3.2M32.5 202l-.4 .2M32.5 201.8v.2M48.4 202.4h.1M48.4 202.4l1.3 .9 .8 .3"/>
<path d="M50.5 203.6h.1M53.5 203.2h.1M53.5 203.2a5.9 5.9 0 0 1-2.9 .4"/>
<circle cx="63.4" cy="42.9" r="5"/>
<circle cx="63.4" cy="42.9" r="12.1"/>
<circle cx="63.4" cy="42.9" r="7.2"/>
<circle cx="63.4" cy="42.9" r="2.25"/>
<circle cx="63.4" cy="42.9" r="12.4"/>
<circle cx="63.4" cy="42.9" r="1.99"/>
<circle cx="234" cy="42.9" r="3.3"/>
<circle cx="234" cy="42.9" r="6"/>
<circle cx="234" cy="42.9" r="12.4"/>
<circle cx="234" cy="42.9" r="7.9"/>
</g>
<path d="M65.9 42.9a2.5 2.5 0 0 0-3.6-2.2 2.5 2.5 0 0 0-.4 4.2 2.5 2.5 0 0 0 4-1.5v-.5" fill="none" stroke="#808080" stroke-width=".2" stroke-dasharray="6.3 1.3 1.3 1.3 1.3 1.3" stroke-dashoffset="1.7"/>
<path d="M71.1 42.9a7.6 7.6 0 0 0-11.3-6.7 7.6 7.6 0 0 0-.6 13.1 7.6 7.6 0 0 0 11.8-5.6l.1-.8" fill="none" stroke="#808080" stroke-width=".2" stroke-dasharray="6.3 1.3 1.3 1.3 1.3 1.3" stroke-dashoffset="4.6"/>
<g fill="none" stroke="#808080" stroke-width=".2" stroke-dasharray="6.3 1.3 1.3 1.3 1.3 1.3">
<path d="M120.1 35.9v1.7M120.1 48.3v1.6M61.2 98h4.5M148.5 98h2.3M150.8 98h2.2M227.7 87.3h4.5M232.2 87.3h4.5M58 104.6h-1.3M61 104.6h-2.3M61.1 104.6h-.1M64.8 104.6h-2.7M65.8 104.6h-.1"/>
<path d="M68.1 104.6h-2.3M70.2 104.6h-1.4M145.4 104.6h-1.4M148.3 104.6h-2.2M148.4 104.6h-.1M152.1 104.6h-2.7M153.2 104.6h-.1M155.5 104.6h-2.3M157.5 104.6h-1.3M52.2 127.3a4.1 4.1 0 0 0 1.8-3.4M53 123.9h1M53 123.5h1"/>
<path d="M54 123.5h.4M54 123.5a4.1 4.1 0 0 0-1.8-3.4M54 123.9h.4M54 123.9v-.4M58 127.3a6.1 6.1 0 0 0 .9-3.4M58.9 123.5a6.1 6.1 0 0 0-.9-3.4M58.9 123.5h-4.1M58.9 123.9h-4.1M58.9 123.9v-.4M68 123.5a6.1 6.1 0 0 1 .8-3.4M68 123.5h4M68 123.9h4"/>
<path d="M68 123.9v-.4M68.8 127.3a6.1 6.1 0 0 1-.8-3.4M72.8 123.5a4.1 4.1 0 0 1 1.8-3.4M72.8 123.5h-.4M72.8 123.9h-.4M72.8 123.9v-.4M72.8 123.9h1.1M72.8 123.5h1.1M74.6 127.3a4.1 4.1 0 0 1-1.8-3.4M139.6 127.3a4.1 4.1 0 0 0 1.8-3.4M140.3 123.5h1.1M140.3 123.9h1.1"/>
<path d="M141.4 123.5h.3M141.4 123.5a4.1 4.1 0 0 0-1.8-3.4M141.4 123.9h.3M141.4 123.9v-.4M145.3 127.3a6.1 6.1 0 0 0 .9-3.4M146.2 123.5a6.1 6.1 0 0 0-.9-3.4M146.2 123.5h-4M146.2 123.9h-4M146.2 123.9v-.4M155.3 123.5a6.1 6.1 0 0 1 .9-3.4M155.3 123.5h4M155.3 123.9h4"/>
<path d="M155.3 123.9v-.4M156.2 127.3a6.1 6.1 0 0 1-.9-3.4M160.2 123.5a4.1 4.1 0 0 1 1.8-3.4M160.2 123.5h-.4M160.2 123.9h-.4M160.2 123.9v-.4M160.2 123.9h1M160.2 123.5h1M162 127.3a4.1 4.1 0 0 1-1.8-3.4M144.8 142.2h6M146.2 149.1h4.6M150.8 142.2h5.9"/>
<path d="M150.8 149.1h4.5"/>
</g>
<path d="M224.5 42.9a9.5 9.5 0 0 1 14.1-8.4 9.5 9.5 0 0 1 .7 16.4 9.5 9.5 0 0 1-14.7-7.1l-.1-.9M58.9 123.9h9.1M58.9 123.5h9.1M146.2 123.5h9.1M146.2 123.9h9.1M58.8 149.1h9.2" fill="none" stroke="#808080" stroke-width=".2" stroke-dasharray="6.3 1.3 1.3 1.3 1.3 1.3" stroke-dashoffset="5"/>
<path d="M55.5 130.5h15.9" fill="none" stroke="#808080" stroke-width=".2" stroke-dasharray="6.3 1.3 1.3 1.3 1.3 1.3" stroke-dashoffset="1.6"/>
<path d="M56.2 118.8h14.4" fill="none" stroke="#808080" stroke-width=".2" stroke-dasharray="6.3 1.3 1.3 1.3 1.3 1.3" stroke-dashoffset="2.3"/>
<path d="M57.4 142.2h12" fill="none" stroke="#808080" stroke-width=".2" stroke-dasharray="6.3 1.3 1.3 1.3 1.3 1.3" stroke-dashoffset="3.5"/>
<path d="M229.1 42.9a5 5 0 0 1 7.2-4.4 5 5 0 0 1 .6 8.5 5 5 0 0 1-7.8-3.5v-.6" fill="none" stroke="#808080" stroke-width=".2" stroke-dasharray="6.3 1.3 1.3 1.3 1.3 1.3" stroke-dashoffset=".3"/>
<path d="M227.9 42.9a6.2 6.2 0 0 1 9-5.4 6.2 6.2 0 0 1 .6 10.5 6.2 6.2 0 0 1-9.6-4.4v-.7" fill="none" stroke="#808080" stroke-width=".2" stroke-dasharray="6.3 1.3 1.3 1.3 1.3 1.3" stroke-dashoffset="2.8"/>
<path d="M142.8 130.5h8M150.8 130.5h7.9" fill="none" stroke="#808080" stroke-width=".2" stroke-dasharray="6.3 1.3 1.3 1.3 1.3 1.3" stroke-dashoffset="5.6"/>
<path d="M143.5 118.8h7.3M150.8 118.8h7.2" fill="none" stroke="#808080" stroke-width=".2" stroke-dasharray="6.3 1.3 1.3 1.3 1.3 1.3" stroke-dashoffset="5.9"/>
<text font-size="4.6" fill="#00f" x="213.4" y="173">SPECIAL TOOL SOLUTIONS</text>
<g font-size="4.2">
<text x="136.7" y="21.2">D</text>
<text x="54.5" y="24.6">A</text>
<text x="54.5" y="61.2">A</text>
<text x="129.4" y="71.5">SECTION A-A</text>
<text x="152.8" y="95.4">C</text>
<text x="223.4" y="99">DETAIL C</text>
<text x="221.8" y="103.1">SCALE 2 : 1</text>
<text x="220" y="166.7">SCALE 2 : 1</text>
<text x="221.8" y="162.6">DETAIL D</text>
</g>
<g font-size="4.2" fill="#808080">
<text x="220.2" y="185.5">INPUT SHAFT, J5-J8AP</text>
<text x="231.7" y="201.5">P001812</text>
</g>
<g font-size="3.4" fill="#808080">
<text x="212.4" y="201.4">A</text>
<text x="265.2" y="201.4">-</text>
</g>
<g font-size="3.2" fill="#808080">
<text x="144.1" y="192.8">S7/ H.T. 55-59 HRC</text>
<text x="147" y="199">NONE</text>
</g>
<g font-size="2.8">
<text x="164" y="17.1">.3125</text>
<text x="98.9" y="22.1">.015</text>
<text x="156.3" y="20.5">BALL BEARING</text>
<text x="214" y="23.5">.312</text>
<text x="219.5" y="21.9">+.000</text>
<text x="28.7" y="29.7">.980</text>
<text x="34.2" y="28.1">+.000</text>
<text x="98" y="28.5">10°</text>
<text x="219.9" y="24.7">-.002</text>
<text x="34.6" y="30.9">-.003</text>
<text x="258.1" y="35.2">.360</text>
<text x="100.5" y="44.3">.392</text>
<text x="183.4" y="45.7" transform="rotate(-90 183.4 45.7)">.822</text>
<text x="192.4" y="43" transform="rotate(-90 192.4 43)">+.000</text>
<text x="195.2" y="42.6" transform="rotate(-90 195.2 42.6)">-.002</text>
<text x="46.6" y="53.3">A</text>
<text x="193.9" y="50" transform="rotate(-90 193.9 50)">1.447</text>
<text x="79.1" y="56.3">IN.V SPUR GEAR</text>
<text x="79.1" y="59.1">24/32 D.P., 20° P.A.</text>
<text x="208.7" y="56">.257</text>
<text x="27.2" y="61.9">.5625</text>
<text x="34.2" y="60.4">+.0000</text>
<text x="34.6" y="63.2">-.0010</text>
<text x="79.1" y="61.9">12 TEETH</text>
<text x="168.3" y="68.8">30°</text>
<text x="205.3" y="71.4">.010 X 45°</text>
<text x="258.1" y="70.8">+.000</text>
<text x="252.6" y="72.4">.177</text>
<text x="258.5" y="73.6">-.001</text>
<text x="204.7" y="83.2">R.010</text>
<text x="172.3" y="86.1">.536 U/C</text>
<text x="28" y="90.3">2.514</text>
<text x="118.9" y="92.8">.250</text>
<text x="251.8" y="93.7">.125</text>
<text x="257.2" y="92.1">+.000</text>
<text x="257.6" y="95">-.003</text>
<text x="28" y="101">2.389</text>
<text x="113.1" y="96.1">FUNC. GEAR</text>
<text x="116.4" y="99.5">LENGTH</text>
<text x="90.2" y="107.6">1.128</text>
<text x="173.6" y="104.3">.030</text>
<text x="179.1" y="102.7">+.003</text>
<text x="179.5" y="105.5">-.000</text>
<text x="187" y="104.3">U/C</text>
<text x="21.5" y="109.3">.241±.003</text>
<text x="82.4" y="111">CENTER OF CAM</text>
<text x="120.5" y="110.6">R.016</text>
<text x="120.9" y="114">MAX</text>
<text x="174.3" y="117.6">.5695</text>
<text x="181.3" y="116.1">+.0000</text>
<text x="181.7" y="118.9">-.0010</text>
<text x="199.6" y="118.5">.015 X 45°</text>
<text x="254" y="117.5">BALL MILL</text>
<text x="258.6" y="114.1">.3125</text>
<text x="21" y="126">1.564±.003</text>
<text x="197.2" y="126.7">.156</text>
<text x="253.8" y="126.9">.079</text>
<text x="28" y="132.2">1.179</text>
<text x="125.4" y="135.9">.625</text>
<text x="174.1" y="137.5">R.063</text>
<text x="29.5" y="143.1">.665</text>
<text x="127.3" y="143.6">+.0000</text>
<text x="29.5" y="149">.400</text>
<text x="79.9" y="147.4">R.008 MAX</text>
<text x="120.3" y="145.1">.4710</text>
<text x="127.7" y="146.4">-.0010</text>
<text x="242.7" y="147.9">.013</text>
<text x="29.5" y="155.6">.375</text>
<text x="172.4" y="154.6">.030</text>
<text x="228.4" y="155.1">.285</text>
<text x="33.5" y="160">0</text>
<text x="81.2" y="158.7">R.016</text>
<text x="125.7" y="159">R.016</text>
</g>
<g font-size="2.5">
<text x="33.5" y="34.3">.003</text>
<text x="40.2" y="34.3">A</text>
<text x="252.9" y="77">.001</text>
<text x="259.5" y="77">A</text>
<text x="174.5" y="122.3">.0015</text>
<text x="182.5" y="122.3">A</text>
<text x="126.8" y="149.8">.0015</text>
<text x="134.9" y="149.8">A</text>
</g>
<g font-size="2.1" fill="#808080">
<text x="144.3" y="171.4">DIMENSIONS ARE IN INCHES</text>
<text x="144.3" y="174">TOLERANCES:</text>
<text x="144.3" y="179.2">ANGULAR: MACH</text>
<text x="144.3" y="176.6">FRACTIONAL</text>
<text x="159" y="176.6">1/64</text>
<text x="163.5" y="179.2">1</text>
<text x="166.7" y="179.2">BEND</text>
<text x="174.2" y="179.2">1</text>
<text x="144.3" y="181.8">TWO PLACE DECIMAL</text>
<text x="144.3" y="184.3">THREE PLACE DECIMAL</text>
<text x="169.1" y="181.8">.010</text>
<text x="169.6" y="184.3">.005</text>
<text x="118.3" y="197.9">NEXT ASSY</text>
<text x="132" y="197.9">USED ON</text>
<text x="177.5" y="195.4">REMOVE ALL BURRS AND BREAK</text>
<text x="177.5" y="197.5">SHARP EDGES .005&quot;-.010&quot;</text>
<text x="146.1" y="203.8">DO NOT SCALE DRAWING</text>
<text x="123.1" y="204">APPLICATION</text>
</g>
<g font-size="2" fill="#808080">
<text x="76.4" y="189.1">THE INFORMATION CONTAINED IN THIS</text>
<text x="76.4" y="191.6">DRAWING IS THE SOLE PROPERTY OF</text>
<text x="80.2" y="186">PROPRIETARY AND CONFIDENTIAL</text>
<text x="76.4" y="194.2">SPECIAL TOOL SOLUTIONS. ANY</text>
<text x="76.4" y="196.7">REPRODUCTION IN PART OR AS A WHOLE</text>
<text x="76.4" y="199.2">WITHOUT THE WRITTEN PERMISSION OF</text>
<text x="76.4" y="201.7">SPECIAL TOOL SOLUTIONS IS PROHIBITED.</text>
</g>
<g font-size="1.8" fill="#808080">
<text x="190.8" y="170.3">NAME</text>
<text x="203" y="170.4">DATE</text>
<text x="177.3" y="174.1">DRAWN</text>
<text x="177.3" y="178.1">CHECKED</text>
<text x="190.8" y="174.1">MCH</text>
<text x="201.5" y="174.1">12/28/2009</text>
<text x="177.4" y="181.7">ENG APPR.</text>
<text x="177.4" y="185.5">MFG APPR.</text>
<text x="144.1" y="189.8">MATERIAL</text>
<text x="177.5" y="189.3">Q.A.</text>
<text x="144.1" y="196.2">FINISH</text>
<text x="177.5" y="192.8">COMMENTS:</text>
<text x="211.9" y="198.3">SIZE</text>
<text x="216.9" y="198.4">DWG. NO.</text>
<text x="264.6" y="198.5">REV.</text>
<text x="211.8" y="204.9">SCALE:1:1</text>
<text x="223.7" y="205">WEIGHT:</text>
</g>
<text font-size="1.7" fill="#808080" x="253.2" y="204.9">SHEET 1 OF 2</text>
</svg>
